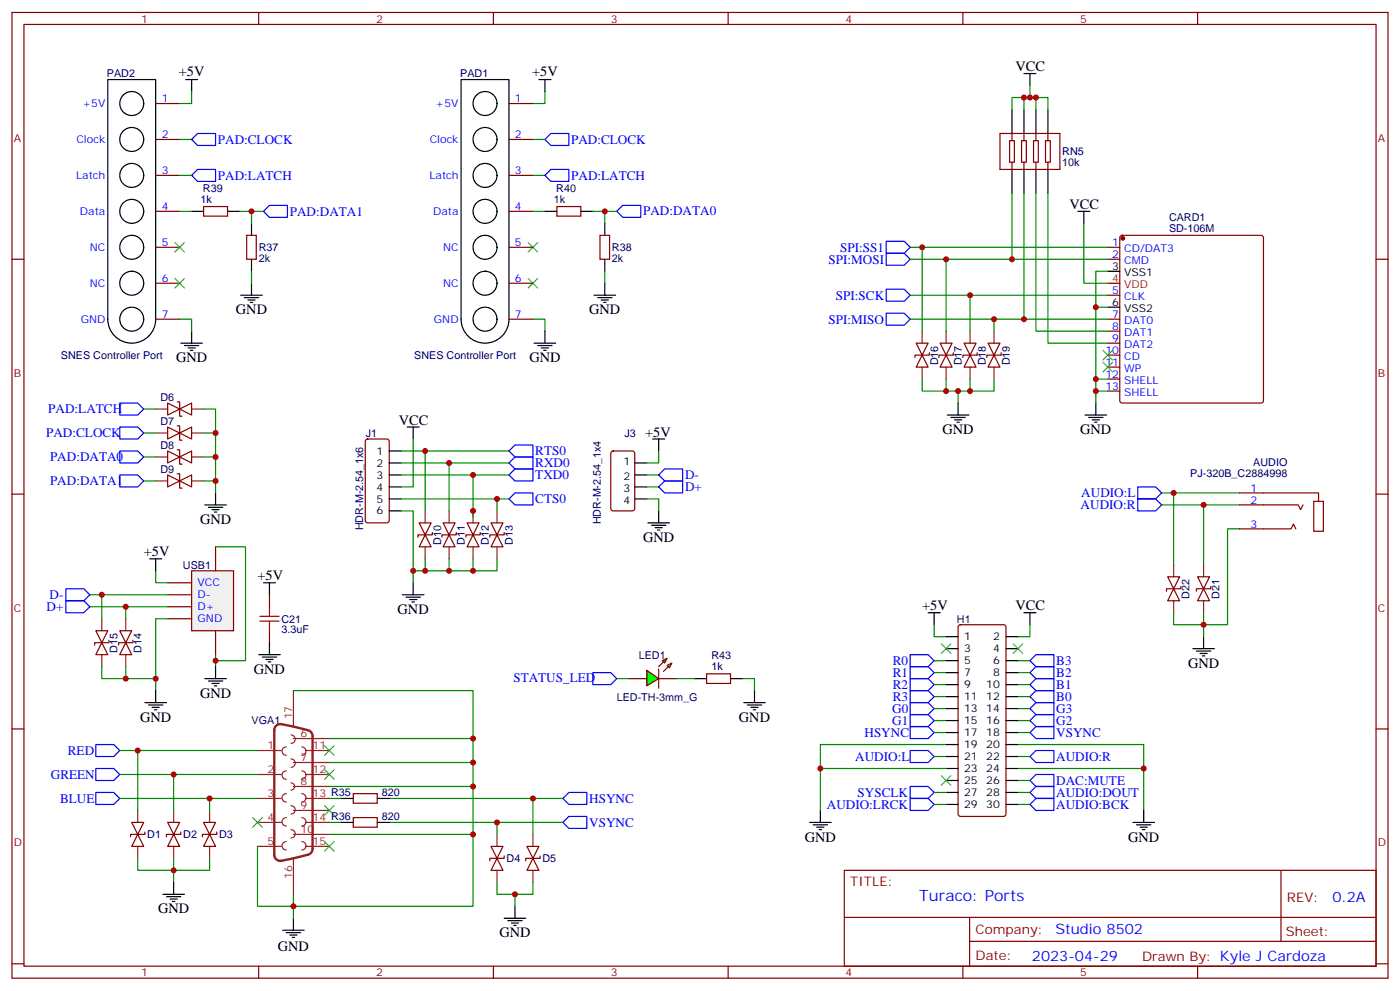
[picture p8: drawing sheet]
<svg xmlns="http://www.w3.org/2000/svg" width="412mm" height="292mm" viewBox="0 0 412 292" stroke-linecap="round" stroke-linejoin="round" font-family="sans-serif">
<g fill="none" stroke="#870000" stroke-width=".35">
<path d="M3.5 3.7h405.4v284.3h-405.4zM7.1 7.2h398.2v277.3h-398.2zM76.2 3.7v3.5M145.3 3.7v3.5M214.5 3.7v3.5M283.6 3.7v3.5M352.8 3.7v3.5M45.9 30.5h7M149.9 30.5h7.1M45.9 41.1h7M45.9 51.6h7M149.9 41.1h7.1"/>
<path d="M149.9 51.6h7.1M3.5 76.3h3.6M45.9 62.2h7M45.9 72.8h7M60 60.8h7v2.8h-7zM72.7 69.3h2.8v7h-2.8zM149.9 62.2h7.1M149.9 72.8h7.1M164 60.8h7.1v2.8h-7.1zM176.7 69.3h2.9v7h-2.9zM405.3 76.3h3.6M45.9 83.4h7"/>
<path d="M45.9 94h7M149.9 83.4h7.1M149.9 94h7.1M49.4 118.7l3.5 1.7-3.5 1.8zM52.2 118.3h.7v4.3h.7M49.4 125.7l3.5 1.8-3.5 1.8zM49.4 132.8l3.5 1.7-3.5 1.8zM49.4 139.8l3.5 1.8-3.5 1.8zM52.2 125.4h.7v4.2h.7M52.2 132.4h.7v4.3h.7M52.2 139.5h.7v4.2h.7M52.9 120.4l3.5-1.7v3.5z"/>
<path d="M52.9 127.5l3.5-1.8v3.6zM52.9 134.5l3.5-1.7v3.5zM3.5 145.5h3.6M52.9 141.6l3.5-1.8v3.6zM405.3 145.5h3.6M3.5 214.6h3.6M405.3 214.6h3.6M38.8 242.1h3.5l-1.7 3.6zM40.6 245.7l1.7 3.5h-3.5zM42.7 245v.7h-4.2v.7M49.4 242.1h3.5l-1.7 3.6zM51.2 245.7l1.7 3.5h-3.5z"/>
<path d="M53.3 245v.7h-4.3v.7M60 242.1h3.5l-1.8 3.6zM61.7 245.7l1.8 3.5h-3.5zM63.9 245v.7h-4.3v.7M144.6 249.2h3.6l-1.8 3.5zM146.4 252.7l1.8 3.6h-3.6zM148.5 252v.7h-4.2v.7M155.2 249.2h3.5l-1.7 3.5zM157 252.7l1.7 3.6h-3.5zM159.1 252v.7h-4.2v.7M248.7 256.3h156.6v28.2h-156.6zM377.3 256.3v20.9"/>
<path d="M248.7 270.1h156.5M285.6 277.2h119.6M285.6 270.1v14.1M3.5 283.8h3.6M76.2 284.5v3.5M145.3 284.5v3.5M214.5 284.5v3.5M283.6 284.5v3.5M352.8 284.5v3.5M405.3 283.8h3.6"/>
</g>
<g fill="none" stroke="#8c2424" stroke-width=".35">
<path d="M45.9 120.4h3.5M45.9 127.5h3.5M45.9 134.5h3.5M56.4 120.4h3.6M56.4 127.5h3.6M56.4 134.5h3.6M45.9 141.6h3.5M56.4 141.6h3.6M84.3 219.9a1.23 1.23 0 0 0-1.2 1.3 1.23 1.23 0 0 0 1.2 1.2M85.7 216.4a1.23 1.23 0 0 1 1.3 1.2 1.23 1.23 0 0 1-1.3 1.3M86.4 203.3v10.6M86.4 217.5h10.6"/>
<path d="M88.9 219.9a1.23 1.23 0 0 1 1.2 1.3 1.23 1.23 0 0 1-1.2 1.2M40.6 238.6v3.5M51.2 238.6v3.5M61.7 238.6v3.5M75.8 221h7.1M75.8 235.1h7.1M75.8 228h7.1M84.3 233.7a1.23 1.23 0 0 0-1.2 1.2 1.23 1.23 0 0 0 1.2 1.2M84.3 227a1.23 1.23 0 0 0-1.2 1.2 1.23 1.23 0 0 0 1.2 1.2M85.7 230.5a1.06 1.06 0 0 1 1.1 1.1 1.06 1.06 0 0 1-1.1 1M85.7 237.2a1.23 1.23 0 0 1 1.3 1.2 1.23 1.23 0 0 1-1.3 1.3M85.7 223.4a1.23 1.23 0 0 1 1.3 1.3 1.23 1.23 0 0 1-1.3 1.2"/>
<path d="M86.4 238.6h10.6M86.4 231.6h10.6M86.4 224.5h10.6M88.9 233.7a1.23 1.23 0 0 1 1.2 1.2 1.23 1.23 0 0 1-1.2 1.2M88.9 227a1.23 1.23 0 0 1 1.2 1.2 1.23 1.23 0 0 1-1.2 1.2M90 221h7M90 235.1h7M90 228h7M40.6 249.2v3.5M51.2 249.2v3.5M61.7 249.2v3.5M75.8 249.2h7.1"/>
<path d="M75.8 242.1h7.1M84.3 247.8a1.23 1.23 0 0 0-1.2 1.2 1.23 1.23 0 0 0 1.2 1.3M84.3 240.7a1.23 1.23 0 0 0-1.2 1.3 1.23 1.23 0 0 0 1.2 1.2M85.7 244.3a1.23 1.23 0 0 1 1.3 1.2 1.23 1.23 0 0 1-1.3 1.2M86.4 252.7v10.6M86.4 245.7h10.6M88.9 247.8a1.23 1.23 0 0 1 1.2 1.2 1.23 1.23 0 0 1-1.2 1.3M88.9 240.7a1.23 1.23 0 0 1 1.2 1.3 1.23 1.23 0 0 1-1.2 1.2M90 249.2h7M90 242.1h7M146.4 245.7v3.5M146.4 256.3v3.5"/>
<path d="M157 245.7v3.5M157 256.3v3.5"/>
</g>
<path d="M81.3 213.7l.8-.4 .6-.1 8 1.8a1.8 1.8 0 0 1 1.4 1.7v33.2a1.8 1.8 0 0 1-1.4 1.8l-7.8 1.7a1.77 1.77 0 0 1-2.1-1.7v-36.7z" fill="none" stroke="#8c2424" stroke-width=".71"/>
<g fill="none" stroke="#000" stroke-width=".35">
<path d="M31.7 23.4h14.2v70.6a7.1 7.1 0 0 1-7.1 7 7.1 7.1 0 0 1-7.1-7zM54.7 23.4h3.5M56.4 23.4v3.6M135.8 23.4h14.1v70.6a7.1 7.1 0 0 1-7 7 7.1 7.1 0 0 1-7.1-7zM158.7 23.4h3.6M160.5 23.4v3.6M56.4 62.2h3.6M67 62.2h3.6M74.1 65.8v3.5M74.1 76.3v3.6M160.5 62.2h3.5M171.1 62.2h3.5"/>
<path d="M178.2 65.8v3.5M178.2 76.3v3.6M56.4 97.5v3.5M70.9 86.9h6.4M72 87.6h4.2M73 88.3h2.1M73.7 89h.7M74.1 83.4v3.5M160.5 97.5v3.5M175 86.9h6.3M176 87.6h4.3M177.1 88.3h2.1"/>
<path d="M177.8 89h.7M178.2 83.4v3.5M53.3 101h6.3M54.3 101.7h4.3M55.4 102.4h2.1M56.1 103.2h.7M157.3 101h6.4M158.4 101.7h4.2M159.5 102.4h2.1M160.2 103.2h.7M60.3 148.7h6.4M61.4 149.4h4.2"/>
<path d="M62.4 150.1h2.2M63.1 150.8h.8M63.5 145.1v3.6M51.2 259.8v3.5M48 263.3h6.3M49 264h4.3M50.1 264.7h2.1M50.8 265.4h.7M83.3 273.9h6.3M84.3 274.6h4.2M85.4 275.3h2.1M86.1 276h.7"/>
<path d="M86.4 270.4v3.5M148.5 270.4h6.4M149.6 271.1h4.2M150.6 271.8h2.2M151.3 272.5h.7M151.7 266.8v3.6"/>
<circle cx="38.8" cy="30.5" r="3.5"/>
<circle cx="142.9" cy="30.5" r="3.5"/>
<circle cx="38.8" cy="41.1" r="3.5"/>
<circle cx="38.8" cy="51.6" r="3.5"/>
<circle cx="142.9" cy="51.6" r="3.5"/>
<circle cx="142.9" cy="41.1" r="3.5"/>
<circle cx="38.8" cy="62.2" r="3.5"/>
<circle cx="38.8" cy="72.8" r="3.5"/>
<circle cx="142.9" cy="72.8" r="3.5"/>
<circle cx="142.9" cy="62.2" r="3.5"/>
<circle cx="38.8" cy="94" r="3.5"/>
<circle cx="38.8" cy="83.4" r="3.5"/>
<circle cx="142.9" cy="94" r="3.5"/>
<circle cx="142.9" cy="83.4" r="3.5"/>
</g>
<g fill="none" stroke="#008700" stroke-width=".35">
<path d="M56.4 27v3.5h-3.5M160.5 27v3.5h-3.5M52.9 41.1h3.5M52.9 51.6h3.5M157 41.1h3.5M157 51.6h3.5M74.1 62.2v3.6M74.1 79.9v3.5M178.2 62.2v3.6M178.2 79.9v3.5M52.9 94h3.5v3.5M157 94h3.5v3.5"/>
<path d="M42.3 134.5h3.6M42.3 120.4h3.6M42.3 127.5h3.6M60 120.4h3.5v7.1h-3.5M60 134.5h3.5M63.5 127.5v17.6M42.3 141.6h3.6M60 141.6h3.5M63.5 161h8.8v33.5h-8.8v-1.7M63.5 194.5v1.8M86.4 203.3h52.9v63.5h-63.5v-17.6M97 217.5h42.3"/>
<path d="M35.3 235.1h40.5M35.3 228h40.5M35.3 221h40.5M40.6 221v17.6M51.2 228v10.6M61.7 235.1v3.5M97 235.1h3.5M97 231.6h42.3M97 224.5h42.3M114.7 235.1h51.1M157 235.1v10.6M40.6 252.7v3.6h10.6v3.5"/>
<path d="M51.2 252.7v3.6h10.5v-3.6M97 242.1h3.5M97 245.7h42.3M114.7 242.1h51.1M146.4 259.8v3.5h5.3v3.5M146.4 242.1v3.6M157 259.8v3.5h-5.3M86.4 263.3v7.1"/>
</g>
<g fill="none" stroke="#00f" stroke-width=".35">
<path d="M56.4 41.1l1.8-1.8h5.3v3.5h-5.3zM58.2 49.9h5.3v3.5h-5.3l-1.8-1.8zM160.5 41.1l1.8-1.8h5.3v3.5h-5.3zM162.3 49.9h5.3v3.5h-5.3l-1.8-1.8zM77.6 62.2l1.8-1.7h5.3v3.5h-5.3zM181.7 62.2l1.7-1.7h5.3v3.5h-5.3zM35.3 118.7h5.3l1.7 1.7-1.7 1.8h-5.3zM35.3 125.7h5.3l1.7 1.8-1.7 1.8h-5.3zM35.3 132.8h5.3l1.7 1.7-1.7 1.8h-5.3zM35.3 139.8h5.3l1.7 1.8-1.7 1.8h-5.3zM28.2 219.2h5.3l1.8 1.8-1.8 1.7h-5.3zM28.2 226.3h5.3l1.8 1.7-1.8 1.8h-5.3z"/>
<path d="M28.2 233.3h5.3l1.8 1.8-1.8 1.8h-5.3zM165.8 235.1l1.8-1.8h5.3v3.6h-5.3zM165.8 242.1l1.8-1.7h5.3v3.5h-5.3z"/>
</g>
<g fill="none" stroke="#3c3" stroke-width=".35">
<path d="M51.5 71.4l2.8 2.8M54.3 71.4l-2.8 2.8M155.6 71.4l2.8 2.8M158.4 71.4l-2.8 2.8M51.5 82l2.8 2.8M54.3 82l-2.8 2.8M155.6 82l2.8 2.8M158.4 82l-2.8 2.8M95.6 219.6l2.8 2.8M98.4 219.6l-2.8 2.8M95.6 226.6l2.8 2.8M95.6 237.2l2.8 2.8"/>
<path d="M98.4 226.6l-2.8 2.8M98.4 237.2l-2.8 2.8M74.4 240.7l2.9 2.9M77.3 240.7l-2.9 2.9M95.6 247.8l2.8 2.8M98.4 247.8l-2.8 2.8"/>
</g>
<g fill="#000">
<circle cx="38.8" cy="79.9" r=".18"/>
<circle cx="142.9" cy="79.9" r=".18"/>
</g>
<path d="M56.4 168.1h12.4v17.6h-12.4z" fill="#f0f0f0" stroke="#870000" stroke-width=".35"/>
<g fill="none" stroke="#870000" stroke-width=".35">
<path d="M294.6 39.3h17.6v10.6h-17.6zM298.1 39.3v2.1M301.6 39.3v2.1M305.2 39.3v2.1M308.7 39.3v2.1M297.4 41.4h1.4v6.4h-1.4zM298.1 47.8v2.1M300.9 41.4h1.4v6.4h-1.4zM301.6 47.8v2.1M304.4 41.4h1.5v6.4h-1.5zM305.2 47.8v2.1M308 41.4h1.4v6.4h-1.4z"/>
<path d="M308.7 47.8v2.1M326.3 72.8h3.5M326.3 76.3h3.5M330.1 69.5l.5-.2h40.9l.5 .2 .2 .5v48l-.3 .5-.4 .2h-40.9l-.5-.3-.3-.4v-48zM326.3 86.9h3.5M326.3 94h3.5M326.3 97.5h3.5M269.9 101h3.5l-1.8 3.6zM271.6 104.6l1.8 3.5h-3.5zM273.8 103.9v.7h-4.3v.7M276.9 101h3.6l-1.8 3.6zM278.7 104.6l1.8 3.5h-3.6z"/>
<path d="M280.8 103.9v.7h-4.2v.7M284 101h3.5l-1.7 3.6zM285.8 104.6l1.7 3.5h-3.5zM287.9 103.9v.7h-4.3v.7M291 101h3.6l-1.8 3.6zM292.8 104.6l1.8 3.5h-3.6zM294.9 103.9v.7h-4.2v.7M326.3 101h3.5M326.3 104.6h3.5M326.3 108.1h3.5M326.3 111.6h3.5M326.3 115.1h3.5"/>
<path d="M107.8 129.5l.5-.2h5.6l.7 .4 .1 23.5-.5 .7-5.9 .1-.6-.5-.1-23.5zM123.5 154h3.5l-1.8 3.5zM125.2 157.5l1.8 3.5h-3.5zM127.4 156.8v.7h-4.3v.7M130.5 154h3.6l-1.8 3.5zM132.3 157.5l1.8 3.5h-3.6zM134.4 156.8v.7h-4.2v.7M137.6 154h3.5l-1.8 3.5zM139.3 157.5l1.8 3.5h-3.5zM141.5 156.8v.7h-4.3v.7M144.6 154h3.6l-1.8 3.5zM146.4 157.5l1.8 3.5h-3.6z"/>
<path d="M148.5 156.8v.7h-4.2v.7M49.4 171.6h7M49.4 175.1h7M49.4 178.6h7M63.5 161v7.1M79.4 175.1v3.5M28.2 185.7h3.5l-1.7 3.5zM30 189.2l1.7 3.6h-3.5zM32.1 188.5v.7h-4.2v.7M35.3 185.7h3.5l-1.8 3.5zM37 189.2l1.8 3.6h-3.5zM39.2 188.5v.7h-4.3v.7"/>
<path d="M49.4 182.2h7M63.5 185.7v7.1M79.4 185.7v3.5M208.1 198.4h7.1v2.8h-7.1z"/>
</g>
<g fill="none" stroke="#000" stroke-width=".35">
<path d="M298.1 32.2v7.1M301.6 32.2v7.1M301.6 21.7h3.6M303.4 21.7v3.5M305.2 32.2v7.1M308.7 32.2v7.1M298.1 49.9v7M301.6 49.9v7M305.2 49.9v7M308.7 49.9v7M317.5 62.2h3.5M319.3 62.2v3.6"/>
<path d="M326.3 79.9h3.5M326.3 90.5h3.5M282.2 118.7v3.5M322.8 118.7v3.5M114.7 132.8h3.5M114.7 136.3h3.5M114.7 139.8h3.5M119.9 125.7h3.6M121.7 125.7v3.6M279 122.2h6.4M280.1 122.9h4.2M281.2 123.6h2.1"/>
<path d="M281.9 124.3h.7M319.6 122.2h6.4M320.7 122.9h4.2M321.7 123.6h2.1M322.4 124.3h.7M114.7 143.4h3.5M114.7 146.9h3.5M114.7 150.4h3.5M44.1 164.5h3.5M45.9 164.5v3.6M77.6 171.6h3.5M79.4 171.6v3.5"/>
<path d="M118.5 175.1h6.4M119.6 175.8h4.2M120.6 176.5h2.2M121.4 177.2h.7M121.7 171.6v3.5M60.3 199.8h6.4M63.5 196.3v3.5M76.2 192.8h6.3M77.3 193.5h4.2M78.3 194.2h2.1M79 194.9h.7M79.4 189.2v3.6"/>
<path d="M204.6 199.8h3.5M215.2 199.8h3.5M42.7 206.9h6.3M43.7 207.6h4.3M44.8 208.3h2.1M45.5 209h.7M45.9 203.3v3.6M61.4 200.5h4.2M62.4 201.2h2.2M63.1 201.9h.8M219.1 206.9h6.3M220.1 207.6h4.3"/>
<path d="M221.2 208.3h2.1M221.9 209h.7M222.2 203.3v3.6"/>
</g>
<g fill="none" stroke="#008700" stroke-width=".35">
<path d="M301.6 28.7v3.5M303.4 25.2v3.5h-5.3v3.5M303.4 28.7h5.3v3.5M305.2 28.7v3.5M298.1 56.9v19.4M301.6 56.9v37.1M305.2 56.9v40.6h21.1M308.7 56.9v44.1h17.6M268.1 72.8h58.2M268.1 76.3h58.2M271.6 72.8v24.7M278.7 76.3v21.2"/>
<path d="M319.3 65.8v17.6h7M326.3 79.9h-3.5v10.6M268.1 94h58.2M268.1 86.9h58.2M285.8 86.9v10.6M292.8 94v3.5M326.3 90.5h-3.5v21.1M271.6 111.6v3.5h21.2v-3.5M278.7 111.6v3.5M282.2 115.1v3.6M285.8 111.6v3.5M326.3 115.1h-3.5v3.6"/>
<path d="M326.3 111.6h-3.5v3.5M118.2 132.8h31.7M118.2 136.3h31.7M118.2 139.8h31.7M121.7 129.3v14.1h-3.5M125.2 132.8v17.6M132.3 136.3v14.1M139.3 139.8v12.4M118.2 150.4h3.5v21.2M118.2 146.9h31.7M146.4 146.9v3.5M26.5 178.6h22.9"/>
<path d="M26.5 175.1h22.9M30 175.1v7.1M37 178.6v3.6M45.9 168.1v3.5h3.5M125.2 164.5v3.6h-3.5M132.3 164.5v3.6h-7.1M139.3 164.5v3.6h-7M146.4 164.5v3.6h-7.1M30 196.3v3.5h7M37 196.3v3.5h8.9M49.4 182.2h-3.5v21.1M218.7 199.8h3.5v3.5"/>
</g>
<path d="M261.1 71h5.2l1.8 1.8-1.8 1.8h-5.2zM261.1 74.6h5.2l1.8 1.7-1.8 1.8h-5.2zM261.1 92.2h5.2l1.8 1.8-1.8 1.7h-5.2zM261.1 85.2h5.2l1.8 1.7-1.8 1.8h-5.2zM149.9 132.8l1.8-1.8h5.3v3.5h-5.3zM149.9 139.8l1.8-1.7h5.3v3.5h-5.3zM149.9 136.3l1.8-1.8h5.3v3.6h-5.3zM149.9 146.9l1.8-1.8h5.3v3.6h-5.3zM19.4 176.9h5.3l1.8 1.7-1.8 1.8h-5.3zM19.4 173.4h5.3l1.8 1.7-1.8 1.8h-5.3zM174.6 198h5.3l1.8 1.8-1.8 1.8h-5.3z" fill="none" stroke="#00f" stroke-width=".35"/>
<path d="M79.4 178.6v2.9M76.6 182.9h5.6M76.6 181.5h5.6M79.4 182.9v2.8" fill="none" stroke="#a10000" stroke-width=".35"/>
<g fill="none" stroke="#8c2424" stroke-width=".35">
<path d="M271.6 97.5v3.5M278.7 97.5v3.5M285.8 97.5v3.5M292.8 97.5v3.5M271.6 108.1v3.5M278.7 108.1v3.5M285.8 108.1v3.5M292.8 108.1v3.5M125.2 150.4v3.6M132.3 150.4v3.6M139.3 150.4v3.6M146.4 150.4v3.6"/>
<path d="M125.2 161v3.5M132.3 161v3.5M139.3 161v3.5M146.4 161v3.5M30 182.2v3.5M30 192.8v3.5M37 182.2v3.5M37 192.8v3.5"/>
</g>
<circle cx="330.7" cy="70.2" r=".53" fill="#870000" stroke="#870000" stroke-width=".35"/>
<path d="M326.3 83.4h3.5" fill="none" stroke="#f00" stroke-width=".35"/>
<path d="M324.9 106.7l2.8 2.8M324.9 103.2l2.8 2.8M327.7 106.7l-2.8 2.8M327.7 103.2l-2.8 2.8" fill="none" stroke="#3c3" stroke-width=".35"/>
<path d="M190.5 197.3l3.5 2.5-3.5 2.1z" fill="#0f0" stroke="#870000" stroke-width=".35"/>
<path d="M194 197v5.6z" fill="#f00" stroke="#870000" stroke-width=".35"/>
<g fill="#870000" stroke="#870000" stroke-width=".35">
<path d="M194 196.3l1.4-1.4z"/>
<path d="M195.4 197.7l1.4-1.4z"/>
</g>
<g fill="#0f0" stroke="#870000" stroke-width=".35">
<path d="M195.1 194.5l1.4-.7-.7 1.4z"/>
<path d="M196.5 195.9l1.4-.7-.7 1.4z"/>
</g>
<g fill="none" stroke="#870000" stroke-width=".35">
<path d="M180.2 133l.4-.2h5.7l.6 .4 .1 16.5-.5 .7h-5.9l-.6-.4-.1-16.5zM365.1 145.1h23.3v2.5M365.1 148.7h17.3l.7 1.4 .7-1.4M365.1 155.7h15.2l.7-1.4 .7 1.4M387 147.6h2.8v8.8h-2.8zM344 169.8h3.5l-1.8 3.6zM345.7 173.4l1.8 3.5h-3.5zM347.8 172.6v.8h-4.2v.7M352.8 169.8h3.5l-1.8 3.6zM354.5 173.4l1.8 3.5h-3.5zM356.7 172.6v.8h-4.3v.7M185.2 199.8h5.3"/>
<path d="M194 199.8h5.3M282.5 184.1l.4-.2h12.7l.7 .5v55.3l-.4 .6-13 .1-.6-.5-.1-55.3zM104.1 233.7h7v2.8h-7zM104.1 240.7h7v2.9h-7z"/>
</g>
<g fill="none" stroke="#008700" stroke-width=".35">
<path d="M52.9 62.2h3.5M70.6 62.2h7M157 62.2h3.5M174.6 62.2h7.1M190.5 139.8h3.5M194 132.8v3.5h-3.5M190.5 146.9h3.5v3.5M190.5 143.4h3.5M342.2 148.7h22.9M342.2 145.1h22.9M345.7 145.1v21.2M354.5 148.7v17.6"/>
<path d="M365.1 155.7h-3.5v28.2h-7.1v-3.5M181.7 199.8h3.5M199.3 199.8h5.3M275.2 183.9v3.6h3.5M275.2 198h3.5M275.2 194.5h3.5M299.9 198h3.5M299.9 194.5h3.5M303.4 183.9v3.6h-3.5M345.7 180.4v3.5h8.8v3.6M275.2 215.7h3.5M275.2 212.2h3.5"/>
<path d="M275.2 208.6h3.5M275.2 205.1h3.5M275.2 201.6h3.5M278.7 219.2h-37v19.4M299.9 219.2h37v19.4M299.9 215.7h3.5M299.9 212.2h3.5M299.9 208.6h3.5M299.9 205.1h3.5M299.9 201.6h3.5M241.7 226.3h37M275.2 222.7h3.5"/>
<path d="M275.2 233.3h3.5M275.2 236.9h3.5M299.9 222.7h3.5M299.9 233.3h3.5M299.9 236.9h3.5M299.9 229.8h3.5M299.9 226.3h37"/>
</g>
<g fill="none" stroke="#000" stroke-width=".35">
<path d="M187 136.3h3.5M187 139.8h3.5M192.3 129.3h3.5M194 129.3v3.5M187 143.4h3.5M187 146.9h3.5M190.9 154h6.3M191.9 154.7h4.2M193 155.4h2.1M193.7 156.1h.7M194 150.4v3.6M273.4 180.4h3.5"/>
<path d="M275.2 180.4v3.5M278.7 187.5h3.5M278.7 191h3.5M278.7 194.5h3.5M278.7 198h3.5M296.3 187.5h3.6M296.3 191h3.6M296.3 194.5h3.6M296.3 198h3.6M301.6 180.4h3.6M303.4 180.4v3.5M351.4 191h6.3"/>
<path d="M352.4 191.7h4.3M353.5 192.4h2.1M354.2 193.1h.7M354.5 187.5v3.5M278.7 201.6h3.5M278.7 205.1h3.5M278.7 208.6h3.5M278.7 212.2h3.5M278.7 215.7h3.5M278.7 219.2h3.5M296.3 201.6h3.6M296.3 205.1h3.6"/>
<path d="M296.3 208.6h3.6M296.3 212.2h3.6M296.3 215.7h3.6M296.3 219.2h3.6M100.5 235.1h3.6M111.1 235.1h3.6M241.7 238.6v3.5M278.7 222.7h3.5M278.7 226.3h3.5M278.7 229.8h3.5M278.7 233.3h3.5M278.7 236.9h3.5"/>
<path d="M296.3 222.7h3.6M296.3 226.3h3.6M296.3 229.8h3.6M296.3 233.3h3.6M296.3 236.9h3.6M336.9 238.6v3.5M100.5 242.1h3.6M111.1 242.1h3.6M238.5 242.1h6.3M239.5 242.9h4.3M240.6 243.6h2.1M241.3 244.3h.7"/>
<path d="M333.7 242.1h6.4M334.8 242.9h4.2M335.8 243.6h2.2M336.5 244.3h.8"/>
</g>
<g fill="none" stroke="#00f" stroke-width=".35">
<path d="M195.8 138.1h5.3v3.5h-5.3l-1.8-1.8zM195.8 141.6h5.3v3.5h-5.3l-1.8-1.7zM335.1 143.4h5.3l1.8 1.7-1.8 1.8h-5.3zM335.1 146.9h5.3l1.8 1.8-1.8 1.7h-5.3zM268.1 196.3h5.3l1.8 1.7-1.8 1.8h-5.3zM268.1 199.8h5.3l1.8 1.8-1.8 1.7h-5.3zM268.1 192.8h5.3l1.8 1.7-1.8 1.8h-5.3zM303.4 194.5l1.8-1.7h5.2v3.5h-5.2zM303.4 198l1.8-1.7h5.2v3.5h-5.2zM305.2 199.8h5.2v3.5h-5.2l-1.8-1.7zM268.1 206.9h5.3l1.8 1.7-1.8 1.8h-5.3zM268.1 210.4h5.3l1.8 1.8-1.8 1.7h-5.3z"/>
<path d="M268.1 213.9h5.3l1.8 1.8-1.8 1.8h-5.3zM268.1 203.3h5.3l1.8 1.8-1.8 1.8h-5.3zM303.4 205.1l1.8-1.8h5.2v3.6h-5.2zM303.4 215.7l1.8-1.8h5.2v3.6h-5.2zM303.4 212.2l1.8-1.8h5.2v3.5h-5.2zM303.4 208.6l1.8-1.7h5.2v3.5h-5.2zM268.1 221h5.3l1.8 1.7-1.8 1.8h-5.3zM268.1 231.6h5.3l1.8 1.7-1.8 1.8h-5.3zM268.1 235.1h5.3l1.8 1.8-1.8 1.7h-5.3zM303.4 222.7l1.8-1.7h5.2v3.5h-5.2zM303.4 236.9l1.8-1.8h5.2v3.5h-5.2zM303.4 233.3l1.8-1.7h5.2v3.5h-5.2z"/>
<path d="M303.4 229.8l1.8-1.8h5.2v3.6h-5.2z"/>
</g>
<path d="M277.3 189.6l2.8 2.8M280.1 189.6l-2.8 2.8M298.4 189.6l2.9 2.8M301.3 189.6l-2.9 2.8M277.3 228.4l2.8 2.8M280.1 228.4l-2.8 2.8" fill="none" stroke="#3c3" stroke-width=".35"/>
<path d="M345.7 166.3v3.5M345.7 176.9v3.5M354.5 166.3v3.5M354.5 176.9v3.5" fill="none" stroke="#8c2424" stroke-width=".35"/>
<g fill="#c00">
<circle cx="86.4" cy="266.8" r=".88"/>
<circle cx="139.3" cy="217.5" r=".88"/>
<circle cx="139.3" cy="224.5" r=".88"/>
<circle cx="139.3" cy="231.6" r=".88"/>
<circle cx="139.3" cy="245.7" r=".88"/>
<circle cx="151.7" cy="263.3" r=".88"/>
<circle cx="157" cy="235.1" r=".88"/>
<circle cx="146.4" cy="242.1" r=".88"/>
<circle cx="40.6" cy="221" r=".88"/>
<circle cx="51.2" cy="228" r=".88"/>
<circle cx="61.7" cy="235.1" r=".88"/>
<circle cx="51.2" cy="256.3" r=".88"/>
<circle cx="63.5" cy="127.5" r=".88"/>
<circle cx="63.5" cy="141.6" r=".88"/>
<circle cx="63.5" cy="134.5" r=".88"/>
<circle cx="63.5" cy="194.5" r=".88"/>
<circle cx="121.7" cy="168.1" r=".88"/>
<circle cx="125.2" cy="168.1" r=".88"/>
<circle cx="132.3" cy="168.1" r=".88"/>
<circle cx="146.4" cy="146.9" r=".88"/>
<circle cx="139.3" cy="168.1" r=".88"/>
<circle cx="139.3" cy="139.8" r=".88"/>
<circle cx="139.3" cy="150.4" r=".88"/>
<circle cx="132.3" cy="136.3" r=".88"/>
<circle cx="125.2" cy="132.8" r=".88"/>
<circle cx="30" cy="175.1" r=".88"/>
<circle cx="37" cy="178.6" r=".88"/>
<circle cx="45.9" cy="199.8" r=".88"/>
<circle cx="37" cy="199.8" r=".88"/>
<circle cx="322.8" cy="115.1" r=".88"/>
<circle cx="322.8" cy="111.6" r=".88"/>
<circle cx="322.8" cy="90.5" r=".88"/>
<circle cx="303.4" cy="28.7" r=".88"/>
<circle cx="305.2" cy="28.7" r=".88"/>
<circle cx="301.6" cy="28.7" r=".88"/>
<circle cx="301.6" cy="94" r=".88"/>
<circle cx="298.1" cy="76.3" r=".88"/>
<circle cx="292.8" cy="94" r=".88"/>
<circle cx="285.8" cy="86.9" r=".88"/>
<circle cx="278.7" cy="76.3" r=".88"/>
<circle cx="271.6" cy="72.8" r=".88"/>
<circle cx="285.8" cy="115.1" r=".88"/>
<circle cx="278.7" cy="115.1" r=".88"/>
<circle cx="282.2" cy="115.1" r=".88"/>
<circle cx="74.1" cy="62.2" r=".88"/>
<circle cx="178.2" cy="62.2" r=".88"/>
<circle cx="241.7" cy="226.3" r=".88"/>
<circle cx="336.9" cy="226.3" r=".88"/>
<circle cx="345.7" cy="145.1" r=".88"/>
<circle cx="354.5" cy="183.9" r=".88"/>
<circle cx="354.5" cy="148.7" r=".88"/>
</g>
<text font-size="4.6" fill="#00f" x="270.8" y="265.3">Turaco: Ports</text>
<g font-size="4.2">
<text x="52.7" y="22.4">+5V</text>
<text x="156.7" y="22.4">+5V</text>
<text x="299.2" y="21">VCC</text>
<text x="315" y="61.5">VCC</text>
<text x="69.5" y="92.6">GND</text>
<text x="173.6" y="92.6">GND</text>
<text x="51.9" y="106.7">GND</text>
<text x="155.9" y="106.7">GND</text>
<text x="117.5" y="125">VCC</text>
<text x="190" y="128.6">+5V</text>
<text x="277.6" y="127.8">GND</text>
<text x="318.2" y="127.8">GND</text>
<text x="58.9" y="154.3">GND</text>
<text x="189.5" y="159.6">GND</text>
<text x="42.3" y="163.8">+5V</text>
<text x="75.8" y="170.9">+5V</text>
<text x="271.6" y="179.7">+5V</text>
<text x="299.2" y="179.7">VCC</text>
<text x="117.1" y="180.8">GND</text>
<text x="350" y="196.6">GND</text>
<text x="74.8" y="198.4">GND</text>
<text x="58.9" y="205.5">GND</text>
<text x="41.3" y="212.5">GND</text>
<text x="217.7" y="212.5">GND</text>
<text x="237.1" y="247.8">GND</text>
<text x="332.3" y="247.8">GND</text>
<text x="46.6" y="269">GND</text>
<text x="81.8" y="280">GND</text>
<text x="147.1" y="276">GND</text>
</g>
<g font-size="4.2" fill="#00f">
<text x="392.5" y="265.5">0.2A</text>
<text x="310.9" y="275.1">Studio 8502</text>
<text x="304" y="282.9">2023-04-29</text>
</g>
<g font-size="3.9" fill="#00f">
<text x="64.2" y="42.3">PAD:CLOCK</text>
<text x="168.2" y="42.3">PAD:CLOCK</text>
<text x="64.2" y="52.9">PAD:LATCH</text>
<text x="168.3" y="52.9">PAD:LATCH</text>
<text x="85.4" y="63.6">PAD:DATA1</text>
<text x="189.4" y="63.4">PAD:DATA0</text>
<text x="244.1" y="77.6">SPI:MOSI</text>
<text x="247.5" y="74.1">SPI:SS1</text>
<text x="246.2" y="88.2">SPI:SCK</text>
<text x="244.1" y="95.3">SPI:MISO</text>
<text x="14.2" y="121.6">PAD:LATCH</text>
<text x="13.6" y="128.7">PAD:CLOCK</text>
<text x="14.7" y="135.8">PAD:DATA0</text>
<text x="157.7" y="134.1">RTS0</text>
<text x="157.7" y="137.6">RXD0</text>
<text x="14.7" y="142.7">PAD:DATA1</text>
<text x="157.7" y="141.1">TXD0</text>
<text x="201.8" y="141.1">D-</text>
<text x="157.7" y="148.2">CTS0</text>
<text x="201.8" y="144.6">D+</text>
<text x="318.3" y="149.9">AUDIO:R</text>
<text x="318.5" y="146.4">AUDIO:L</text>
<text x="13.7" y="179.9">D+</text>
<text x="14.6" y="176.4">D-</text>
<text x="263" y="195.8">R0</text>
<text x="311.1" y="195.8">B3</text>
<text x="151.2" y="200.9">STATUS_LED</text>
<text x="263" y="199.4">R1</text>
<text x="263" y="202.9">R2</text>
<text x="311.1" y="202.8">B1</text>
<text x="311.1" y="199.3">B2</text>
<text x="262.8" y="209.9">G0</text>
<text x="263" y="206.4">R3</text>
<text x="311.1" y="206.4">B0</text>
<text x="311.1" y="209.9">G3</text>
<text x="262.8" y="213.5">G1</text>
<text x="311.1" y="213.4">G2</text>
<text x="254.7" y="217">HSYNC</text>
<text x="311.1" y="217">VSYNC</text>
<text x="20" y="222.2">RED</text>
<text x="251.9" y="224">AUDIO:L</text>
<text x="311.1" y="224.1">AUDIO:R</text>
<text x="15" y="229.3">GREEN</text>
<text x="311.1" y="231">DAC:MUTE</text>
<text x="17.7" y="236.3">BLUE</text>
<text x="173.6" y="236.4">HSYNC</text>
<text x="243.6" y="238.1">AUDIO:LRCK</text>
<text x="252.6" y="234.6">SYSCLK</text>
<text x="311.1" y="238.1">AUDIO:BCK</text>
<text x="311.2" y="234.6">AUDIO:DOUT</text>
<text x="173.6" y="243.4">VSYNC</text>
</g>
<g font-size="3.9" fill="#800">
<text x="250.5" y="260.8">TITLE:</text>
<text x="379.1" y="265.5">REV:</text>
<text x="287.4" y="275">Company:</text>
<text x="378.7" y="275.7">Sheet:</text>
<text x="287.4" y="282.7">Date:</text>
<text x="336.4" y="282.8">Drawn By: Kyle J Cardoza</text>
</g>
<g font-size="3.2" fill="#800">
<text x="41.6" y="6.7">1</text>
<text x="110.8" y="6.7">2</text>
<text x="179.9" y="6.7">3</text>
<text x="249.1" y="6.7">4</text>
<text x="318.2" y="6.7">5</text>
<text x="4.1" y="41.8">A</text>
<text x="405.9" y="41.8">A</text>
<text x="4.1" y="110.9">B</text>
<text x="405.9" y="110.9">B</text>
<text x="4.1" y="180.1">C</text>
<text x="405.9" y="180.1">C</text>
<text x="4.1" y="249.2">D</text>
<text x="405.9" y="249.2">D</text>
<text x="41.6" y="287.5">1</text>
<text x="110.8" y="287.5">2</text>
<text x="179.9" y="287.5">3</text>
<text x="249.1" y="287.5">4</text>
<text x="318.2" y="287.5">5</text>
</g>
<g font-size="3.2" fill="#000080">
<text x="31.5" y="22.8">PAD2</text>
<text x="135.6" y="22.8">PAD1</text>
<text x="312.9" y="45.7">RN5</text>
<text x="312.9" y="48.9">10k</text>
<text x="59.1" y="59.8">1k</text>
<text x="59.8" y="56.6">R39</text>
<text x="163.1" y="59.8">1k</text>
<text x="163.9" y="56.6">R40</text>
<text x="344.4" y="65">CARD1</text>
<text x="344.4" y="68.2">SD-106M</text>
<text x="76.2" y="77.1">2k</text>
<text x="76.2" y="74">R37</text>
<text x="180.3" y="77.1">2k</text>
<text x="180.3" y="74">R38</text>
<text x="18" y="105.7">SNES Controller Port</text>
<text x="122" y="105.7">SNES Controller Port</text>
<text x="276.3" y="107.6" transform="rotate(-90 276.3 107.6)">D16</text>
<text x="283.4" y="107.6" transform="rotate(-90 283.4 107.6)">D17</text>
<text x="290.4" y="107.6" transform="rotate(-90 290.4 107.6)">D18</text>
<text x="297.5" y="107.6" transform="rotate(-90 297.5 107.6)">D19</text>
<text x="47.3" y="118.1">D6</text>
<text x="47.3" y="125.1">D7</text>
<text x="107.7" y="128.6">J1</text>
<text x="183.9" y="128.6">J3</text>
<text x="47.3" y="132.2">D8</text>
<text x="369.2" y="137.2">AUDIO</text>
<text x="47.3" y="139.2">D9</text>
<text x="350.6" y="140.4">PJ-320B_C2884998</text>
<text x="177" y="154.4" transform="rotate(-90 177 154.4)">HDR-M-2.54_1x4</text>
<text x="107" y="156.2" transform="rotate(-90 107 156.2)">HDR-M-2.54_1x6</text>
<text x="129.9" y="160.5" transform="rotate(-90 129.9 160.5)">D10</text>
<text x="137" y="160.5" transform="rotate(-90 137 160.5)">D11</text>
<text x="144" y="160.5" transform="rotate(-90 144 160.5)">D12</text>
<text x="151.1" y="160.5" transform="rotate(-90 151.1 160.5)">D13</text>
<text x="53.9" y="167.5">USB1</text>
<text x="350.4" y="176.4" transform="rotate(-90 350.4 176.4)">D22</text>
<text x="359.2" y="176.4" transform="rotate(-90 359.2 176.4)">D21</text>
<text x="82.9" y="183.3">C21</text>
<text x="281.9" y="183.3">H1</text>
<text x="82.9" y="186.4">3.3uF</text>
<text x="34.7" y="192.2" transform="rotate(-90 34.7 192.2)">D15</text>
<text x="41.7" y="192.2" transform="rotate(-90 41.7 192.2)">D14</text>
<text x="188.1" y="193.9">LED1</text>
<text x="209.6" y="197.3">1k</text>
<text x="209.6" y="194.2">R43</text>
<text x="181.7" y="206.3">LED-TH-3mm_G</text>
<text x="74.1" y="213.3">VGA1</text>
<text x="112.4" y="234.5">820</text>
<text x="112.4" y="241.5">820</text>
<text x="43.4" y="246.8">D1</text>
<text x="54" y="246.8">D2</text>
<text x="64.6" y="246.8">D3</text>
<text x="149.2" y="253.9">D4</text>
<text x="159.8" y="253.9">D5</text>
</g>
<g font-size="3.2" fill="#00f">
<text x="24.3" y="31.5">+5V</text>
<text x="47.6" y="30.1">1</text>
<text x="128.3" y="31.5">+5V</text>
<text x="151.7" y="30.1">1</text>
<text x="47.6" y="40.7">2</text>
<text x="151.7" y="40.7">2</text>
<text x="22.5" y="42.1">Clock</text>
<text x="126.6" y="42.1">Clock</text>
<text x="22.5" y="52.7">Latch</text>
<text x="47.6" y="51.3">3</text>
<text x="126.5" y="52.7">Latch</text>
<text x="151.7" y="51.3">3</text>
<text x="23.5" y="63.3">Data</text>
<text x="47.6" y="61.9">4</text>
<text x="127.6" y="63.3">Data</text>
<text x="151.7" y="61.9">4</text>
<text x="26.5" y="73.9">NC</text>
<text x="47.6" y="72.5">5</text>
<text x="130.5" y="73.9">NC</text>
<text x="151.7" y="72.5">5</text>
<text x="327.7" y="72.5">1</text>
<text x="327.7" y="76">2</text>
<text x="331.2" y="74.2">CD/DAT3</text>
<text x="331.2" y="77.8">CMD</text>
<text x="47.6" y="83">6</text>
<text x="151.7" y="83">6</text>
<text x="26.5" y="84.5">NC</text>
<text x="130.5" y="84.5">NC</text>
<text x="327.7" y="86.6">5</text>
<text x="331.2" y="88.3">CLK</text>
<text x="23.8" y="95">GND</text>
<text x="47.6" y="93.6">7</text>
<text x="127.8" y="95">GND</text>
<text x="151.7" y="93.6">7</text>
<text x="327.7" y="93.6">7</text>
<text x="331.2" y="95.4">DAT0</text>
<text x="327.7" y="97.2">8</text>
<text x="327.7" y="100.7">9</text>
<text x="331.2" y="98.9">DAT1</text>
<text x="325.6" y="104.2">10</text>
<text x="325.6" y="107.7">11</text>
<text x="331.2" y="102.4">DAT2</text>
<text x="331.2" y="106">CD</text>
<text x="325.6" y="111.3">12</text>
<text x="331.2" y="109.5">WP</text>
<text x="331.2" y="113">SHELL</text>
<text x="325.6" y="114.8">13</text>
<text x="331.2" y="116.6">SHELL</text>
<text x="368.4" y="144.8">1</text>
<text x="368.4" y="148.3">2</text>
<text x="368.4" y="155.4">3</text>
<text x="58.2" y="172.6">VCC</text>
<text x="58.2" y="176.2">D-</text>
<text x="58.2" y="179.7">D+</text>
<text x="58.2" y="183.2">GND</text>
</g>
<g font-size="3.2">
<text x="327.7" y="79.5">3</text>
<text x="331.2" y="81.3">VSS1</text>
<text x="327.7" y="90.1">6</text>
<text x="331.2" y="91.9">VSS2</text>
<text x="110.9" y="133.8">1</text>
<text x="110.9" y="137.4">2</text>
<text x="183.6" y="137">1</text>
<text x="110.9" y="140.9">3</text>
<text x="183.6" y="141.3">2</text>
<text x="110.9" y="144.4">4</text>
<text x="110.9" y="148">5</text>
<text x="183.6" y="144.8">3</text>
<text x="183.6" y="148.3">4</text>
<text x="110.9" y="151.5">6</text>
<text x="284" y="188.5">1</text>
<text x="292.6" y="188.5">2</text>
<text x="284" y="192.1">3</text>
<text x="284" y="195.6">5</text>
<text x="292.6" y="192.1">4</text>
<text x="292.6" y="195.6">6</text>
<text x="284" y="199.1">7</text>
<text x="284" y="202.6">9</text>
<text x="290.5" y="202.6">10</text>
<text x="292.6" y="199.1">8</text>
<text x="284" y="206.2">11</text>
<text x="284" y="209.7">13</text>
<text x="290.5" y="206.2">12</text>
<text x="290.5" y="209.7">14</text>
<text x="284" y="213.2">15</text>
<text x="290.5" y="213.2">16</text>
<text x="284" y="216.7">17</text>
<text x="284" y="220.3">19</text>
<text x="290.5" y="216.7">18</text>
<text x="290.5" y="220.3">20</text>
<text x="284" y="223.8">21</text>
<text x="284" y="227.3">23</text>
<text x="290.5" y="223.8">22</text>
<text x="290.5" y="227.3">24</text>
<text x="284" y="230.9">25</text>
<text x="290.5" y="230.9">26</text>
<text x="284" y="234.4">27</text>
<text x="284" y="237.9">29</text>
<text x="290.5" y="234.4">28</text>
<text x="290.5" y="237.9">30</text>
</g>
<g font-size="3.2" fill="#f00">
<text x="327.7" y="83">4</text>
<text x="331.2" y="84.8">VDD</text>
</g>
<g font-size="3.2" fill="#8d2323">
<text x="86.1" y="211.8" transform="rotate(-90 86.1 211.8)">17</text>
<text x="78.8" y="220.6">1</text>
<text x="88.5" y="217.1">6</text>
<text x="92.1" y="220.6">11</text>
<text x="78.8" y="227.7">2</text>
<text x="88.5" y="224.2">7</text>
<text x="92.1" y="227.7">12</text>
<text x="88.5" y="231.2">8</text>
<text x="78.8" y="234.7">3</text>
<text x="88.5" y="238.3">9</text>
<text x="92.1" y="234.7">13 R35</text>
<text x="78.8" y="241.8">4</text>
<text x="88.5" y="245.3">10</text>
<text x="92.1" y="241.8">14 R36</text>
<text x="78.8" y="248.8">5</text>
<text x="92.1" y="248.8">15</text>
<text x="86.1" y="258.9" transform="rotate(-90 86.1 258.9)">16</text>
</g>
</svg>
